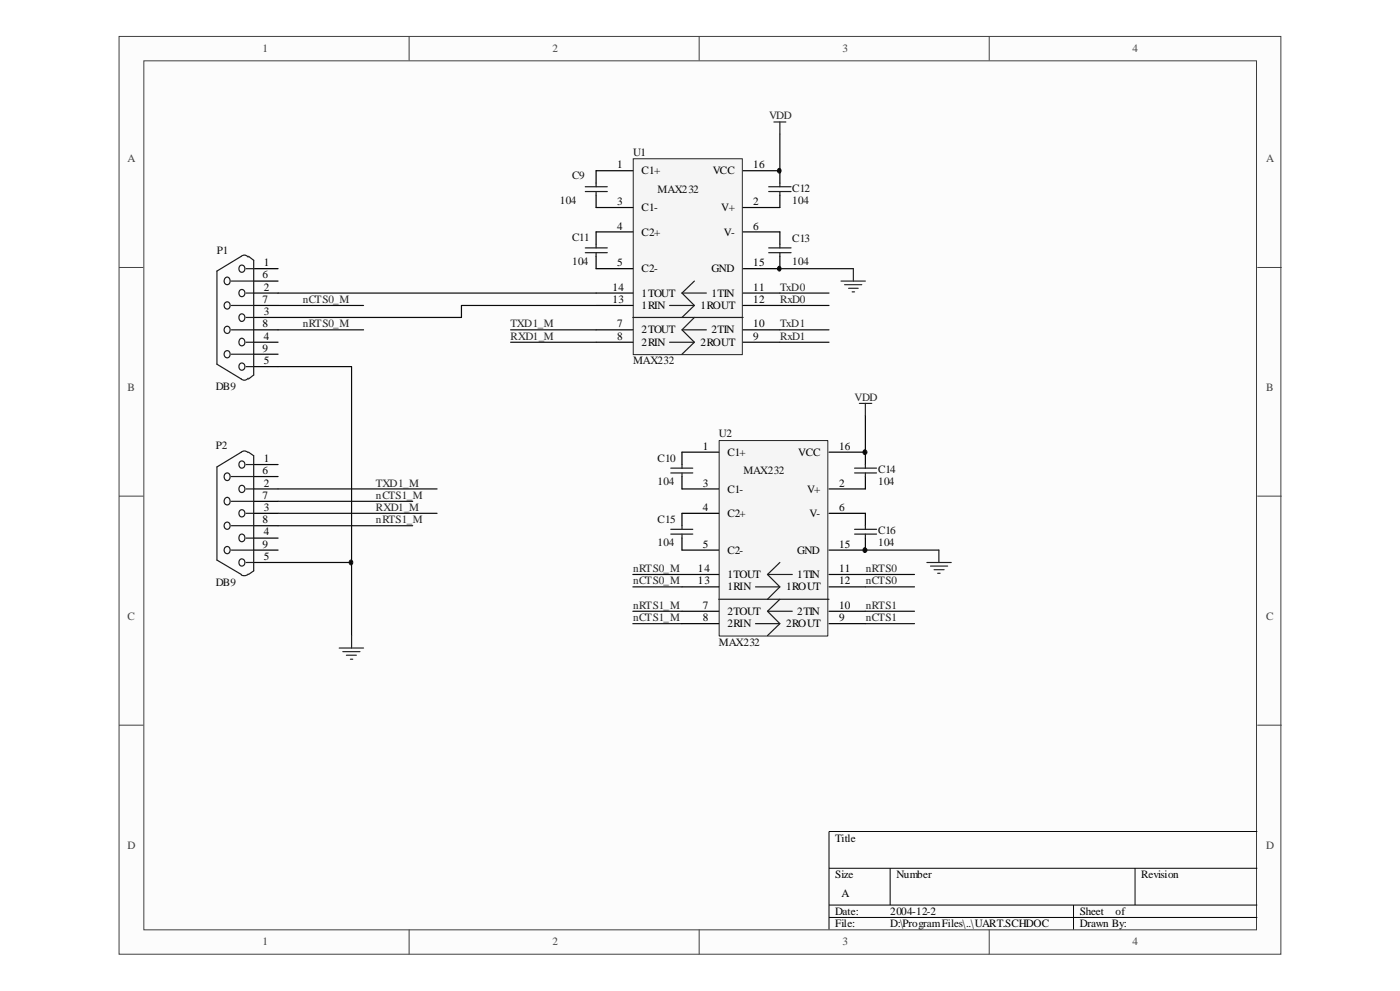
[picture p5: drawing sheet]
<svg xmlns="http://www.w3.org/2000/svg" width="297mm" height="210mm" viewBox="0 0 297 210" stroke-linecap="round" stroke-linejoin="round" font-family="sans-serif">
<path d="M25.3 7.8h246.1v194.3h-246.1z" fill="#fcfcfc"/>
<path d="M25.2 7.7h246.2v194.4h-246.2z" fill="none" stroke="#404040" stroke-width=".21"/>
<path d="M30.6 13h235.7v183.9h-235.7z" fill="#fcfcfc"/>
<g fill="none" stroke="#404040" stroke-width=".21">
<path d="M30.5 12.9h235.8v184h-235.8zM86.7 7.6v5.2M148.2 7.6v5.2M209.6 7.6v5.2M25.2 56.7h5.2M266.4 56.7h5.2M25.2 105.1h5.2M266.4 105.1h5.2M25.2 153.6h5.2M266.4 153.6h5.2M86.7 196.9v5.2M148.2 196.9v5.2"/>
<path d="M209.6 196.9v5.2"/>
</g>
<path d="M266.4 176.1h-90.7v20.8M175.7 183.9h90.7M175.7 191.7h90.7M175.7 194.3h90.7M188.6 183.9v7.8M227.5 191.7v5.2M240.5 183.9v7.8" fill="none" stroke="#000" stroke-width=".21"/>
<path d="M134.3 33.7h23v41.4h-23z" fill="#f5f5f5"/>
<path d="M134.2 33.6h23.1v41.5h-23.1z" fill="none" stroke="#262626" stroke-width=".21"/>
<g fill="none" stroke="#000" stroke-width=".25">
<path d="M126.3 36.2h7.8M157.5 36.2h7.8M126.3 44h7.8M126.3 49.1h7.8M126.3 56.9h7.8M157.5 44h7.8M157.5 49.1h7.8M157.5 56.9h7.8M126.3 62.1h7.8M126.3 64.7h7.8M126.3 69.9h7.8M126.3 72.5h7.8"/>
<path d="M157.5 62.1h7.8M157.5 64.7h7.8M157.5 69.9h7.8M157.5 72.5h7.8"/>
</g>
<path d="M147.2 59.5l-2.7 2.6M134.1 67.2h23.4M141.9 64.7h5.3M141.9 72.5h5.3M144.5 62.1l2.7 2.6-2.7 2.5M144.5 62.1h5.2M144.5 69.9h5.2M147.2 67.2l-2.7 2.7 2.7 2.6-2.7 2.5" fill="none" stroke="#1c1c1c" stroke-width=".25"/>
<path d="M152.5 93.4h22.9v41.3h-22.9z" fill="#f5f5f5"/>
<path d="M152.4 93.3h23v41.4h-23z" fill="none" stroke="#262626" stroke-width=".21"/>
<g fill="none" stroke="#000" stroke-width=".25">
<path d="M126.3 36.2v2.6M165.3 36.2v2.6M53.8 56.9h5.1M53.8 59.5h5.1M126.3 41.3v2.7M126.3 49.1v2.6M126.3 54.3v2.6M165.3 41.3v2.7M165.3 49.1v2.6M165.3 54.3v2.6M53.8 62.1h5.1M53.8 64.7h5.1"/>
<path d="M53.8 67.2h5.1M53.8 69.9h5.1M53.8 72.5h5.1M53.8 75h5.1M53.8 77.7h5.1M53.8 98.4h5.1M152.3 95.8h-7.8v2.6M175.7 95.8h7.7v2.6M53.8 103.6h5.1M53.8 108.7h5.1M53.8 116.5h5.1M53.8 100.9h5.1"/>
<path d="M53.8 106.2h5.1M53.8 111.4h5.1M53.8 114h5.1M53.8 119.1h5.1M144.5 100.9v2.7h7.8M144.5 114v2.5h7.8M152.3 108.7h-7.8v2.7M175.7 108.7h7.7v2.7M183.4 100.9v2.7h-7.7M183.4 114v2.5h-7.7M144.5 121.7h7.8M144.5 124.3h7.8"/>
<path d="M144.5 129.5h7.8M144.5 132.1h7.8M175.7 121.7h7.7M175.7 124.3h7.7M175.7 129.5h7.7M175.7 132.1h7.7"/>
</g>
<g fill="none" stroke="#1c1c1c" stroke-width=".25">
<path d="M124 39.6h4.7M126.3 38.8v.8M162.9 39.6h4.7M165.3 38.8v.8M47.7 59a.73 .73 0 0 1 1 .1 .73 .73 0 0 1-.1 1 .73 .73 0 0 1-1-.1 .73 .73 0 0 1 .1-1zM49 59.5h4.8M50.8 56.4a.68 .68 0 0 1 .9 0 .68 .68 0 0 1 0 1 .68 .68 0 0 1-.9 0 .94 .94 0 0 1 0-1zM52.2 56.9h1.6M52.6 54.5a.95 .95 0 0 0-1.5-.2l-5.1 3.1v19.7l5.6 3.4a.96 .96 0 0 0 1-.4M52.7 54.3l1.1 .8v24.3l-1.1 .9M124 40.6h4.7M124 53.5h4.7"/>
<path d="M124 52.5h4.7M126.3 40.6v.7M126.3 51.7v.8M126.3 53.5v.8M162.9 40.6h4.7M162.9 53.5h4.7M162.9 52.5h4.7M165.3 40.6v.7M165.3 51.7v.8M165.3 53.5v.8M47.7 74.5a.68 .68 0 0 1 .9 .1 .68 .68 0 0 1 0 .9 .68 .68 0 0 1-.9 .1 .9 .9 0 0 1 0-1.1zM47.7 69.3a.68 .68 0 0 1 .9 .1 .68 .68 0 0 1 0 .9 .68 .68 0 0 1-.9 .1 .9 .9 0 0 1 0-1.1z"/>
<path d="M47.7 64.2a.68 .68 0 0 1 .9 0 .68 .68 0 0 1 0 1 .68 .68 0 0 1-.9 0 .9 .9 0 0 1 0-1zM49 64.7h4.8M49 69.9h4.8M49 75h4.8M50.8 77.1a.68 .68 0 0 1 .9 .1 .68 .68 0 0 1 0 .9 .68 .68 0 0 1-.9 .1 .94 .94 0 0 1 0-1.1zM50.8 66.7a.74 .74 0 0 1 1.1 .5 .74 .74 0 0 1-.9 .8 .99 .99 0 0 1-.2-1.3zM50.8 61.5a.68 .68 0 0 1 .9 .1 .68 .68 0 0 1 0 .9 .68 .68 0 0 1-.9 .1 .94 .94 0 0 1 0-1.1zM51 71.7a.76 .76 0 0 1 .9 .8 .76 .76 0 0 1-.9 .7 .94 .94 0 0 1 0-1.5zM52.2 77.7h1.6M52.2 72.5h1.6M52.2 67.2h1.6M52.2 62.1h1.6"/>
<path d="M50.8 97.9a.68 .68 0 0 1 .9 0 .68 .68 0 0 1 0 1 .68 .68 0 0 1-.9 0 .94 .94 0 0 1 0-1zM52.2 98.4h1.6M52.6 95.9l-.8-.4-.5 .1-5.3 3.3v19.7l5.1 3.1M52.7 95.8l1.1 .7v24.4l-1.1 .8M142.2 99.2h4.6M144.5 98.4v.8M181.1 99.2h4.7M183.4 98.4v.8M47.7 116a.68 .68 0 0 1 .9 .1 .68 .68 0 0 1 0 .9 .68 .68 0 0 1-.9 .1 .9 .9 0 0 1 0-1.1zM47.7 110.8a.68 .68 0 0 1 .9 .1 .68 .68 0 0 1 0 .9 .68 .68 0 0 1-.9 .1 .9 .9 0 0 1 0-1.1zM47.7 105.6a.73 .73 0 0 1 1 .1 .73 .73 0 0 1-.1 1 .73 .73 0 0 1-1-.1 .73 .73 0 0 1 .1-1zM47.7 100.4a.69 .69 0 0 1 .9 0 .69 .69 0 0 1 .1 .9 .64 .64 0 0 1-.8 .5 .64 .64 0 0 1-.4-.9z"/>
<path d="M49 100.9h4.8M49 106.2h4.8M49 111.4h4.8M49 116.5h4.8M50.8 118.6a.68 .68 0 0 1 .9 .1 .68 .68 0 0 1 0 .9 .68 .68 0 0 1-.9 .1 .94 .94 0 0 1 0-1.1zM50.8 113.4a.74 .74 0 0 1 1 .1 .74 .74 0 0 1-.1 1 .69 .69 0 0 1-.9 .1 .69 .69 0 0 1-.1-1zM50.8 108.2a.68 .68 0 0 1 .9 .1 .68 .68 0 0 1 0 .9 .68 .68 0 0 1-.9 .1 .94 .94 0 0 1 0-1.1zM50.8 103a.68 .68 0 0 1 .9 .1 .68 .68 0 0 1 0 .9 .68 .68 0 0 1-.9 .1 .94 .94 0 0 1 0-1.1zM52.2 119.1h1.6M52.2 114h1.6M52.2 108.7h1.6M52.2 103.6h1.6"/>
<path d="M142.2 100.2h4.6M142.2 113.1h4.6M142.2 112.1h4.6M144.5 100.2v.7M144.5 111.4v.7M144.5 113.1v.9M165.3 119.1l-2.7 2.6M181.1 100.2h4.7M181.1 113.1h4.7M181.1 112.1h4.7M183.4 100.2v.7M183.4 111.4v.7"/>
<path d="M183.4 113.1v.9M52.6 121.6l-.5 .3-1-.1M152.3 126.9h23.4M160.1 124.3h5.2M160.1 132.1h5.2M162.6 121.7l2.7 2.6-2.7 2.6M162.6 121.7h5.3M162.6 129.5h5.3M165.3 126.9l-2.7 2.6 2.7 2.6-2.7 2.5"/>
</g>
<g fill="none" stroke="#0e0e0e" stroke-width=".25">
<path d="M165.3 28.4v7.8M165.3 56.9h15.5M58.9 77.7h15.6v56.9M58.9 62.1h67.4M58.9 64.7h18.1M58.9 69.9h18.1M108.2 69.9h18.1M108.2 72.5h18.1M126.3 64.7h-28.5v2.5h-38.9M165.3 62.1h10.4M165.3 64.7h10.4M165.3 69.9h10.4"/>
<path d="M165.3 72.5h10.4M183.4 88v7.8M58.9 103.6h33.7M58.9 108.7h33.7M58.9 106.2h28.6M58.9 111.4h28.6M58.9 119.1h15.6M183.4 116.5h15.6M134.1 121.7h10.4M134.1 124.3h10.4M134.1 129.5h10.4M134.1 132.1h10.4"/>
<path d="M183.4 121.7h10.4M183.4 124.3h10.4M183.4 129.5h10.4M183.4 132.1h10.4"/>
</g>
<g fill="none" stroke="#262626" stroke-width=".25">
<path d="M164 25.8h2.5M165.3 25.8v2.6M178.2 59.5h5.2M180.8 56.9v2.6M179 60.3h3.6M179.8 61.1h2.1M180.6 61.8h.5M182.1 85.4h2.6M183.4 85.4v2.6M196.4 119.1h5.2M197.2 119.9h3.6M199 116.5v2.6"/>
<path d="M71.9 137.3h5.1M72.6 138h3.7M73.4 138.8h2.1M74.3 139.6h.5M74.5 134.6v2.7M198 120.7h2.1M198.7 121.4h.5"/>
</g>
<g fill="#0e0e0e" stroke="#0e0e0e" stroke-width=".21">
<path d="M74.2 118.7h.4a.55 .55 0 0 1 .1 .5 .55 .55 0 0 1-.4 .4 .58 .58 0 0 1-.1-.9z" fill-rule="evenodd"/>
<path d="M164.9 56.5a.45 .45 0 0 1 .6 .4 .45 .45 0 0 1-.5 .4 .59 .59 0 0 1-.1-.8z" fill-rule="evenodd"/>
<path d="M164.9 35.7a.45 .45 0 0 1 .6 .5 .45 .45 0 0 1-.5 .4 .59 .59 0 0 1-.1-.9z" fill-rule="evenodd"/>
<circle cx="183.3" cy="116.5" r=".47"/>
<circle cx="183.3" cy="95.8" r=".47"/>
</g>
<g font-size="2.4" fill="#404040">
<text x="55.6" y="11">1</text>
<text x="117.1" y="11">2</text>
<text x="178.6" y="11">3</text>
<text x="240" y="11">4</text>
<text x="27" y="34.4">A</text>
<text x="268.3" y="34.4">A</text>
<text x="27" y="82.8">B</text>
<text x="268.3" y="82.8">B</text>
<text x="27" y="131.3">C</text>
<text x="268.3" y="131.3">C</text>
<text x="27" y="179.8">D</text>
<text x="268.3" y="179.8">D</text>
<text x="55.6" y="200.3">1</text>
<text x="117.1" y="200.3">2</text>
<text x="178.6" y="200.3">3</text>
<text x="240" y="200.3">4</text>
</g>
<g font-size="2.4" fill="#262626">
<text x="163" y="25.2">VDD</text>
<text x="64.2" y="64.2">nCTS0_M</text>
<text x="165.4" y="61.6">TxD0</text>
<text x="165.4" y="64.2">RxD0</text>
<text x="64.2" y="69.4">nRTS0_M</text>
<text x="108.2" y="69.4">TXD1_M</text>
<text x="108.2" y="72">RXD1_M</text>
<text x="165.4" y="69.4">TxD1</text>
<text x="165.4" y="72">RxD1</text>
<text x="181.1" y="84.9">VDD</text>
<text x="79.7" y="103.1">TXD1_M</text>
<text x="79.7" y="105.7">nCTS1_M</text>
<text x="79.7" y="108.2">RXD1_M</text>
<text x="79.7" y="110.8">nRTS1_M</text>
<text x="134.2" y="121.2">nRTS0_M</text>
<text x="134.2" y="123.8">nCTS0_M</text>
<text x="183.5" y="121.2">nRTS0</text>
<text x="183.5" y="123.8">nCTS0</text>
<text x="134.2" y="129">nRTS1_M</text>
<text x="134.2" y="131.6">nCTS1_M</text>
<text x="183.5" y="129">nRTS1</text>
<text x="183.5" y="131.6">nCTS1</text>
</g>
<g font-size="2.4">
<text x="130.8" y="35.7">1</text>
<text x="159.6" y="35.7">16</text>
<text x="136" y="36.9">C1+</text>
<text x="151" y="36.9">VCC</text>
<text x="130.8" y="43.4">3</text>
<text x="136" y="44.7">C1-</text>
<text x="152.8" y="44.7">V+</text>
<text x="159.6" y="43.4">2</text>
<text x="130.8" y="48.6">4</text>
<text x="136" y="49.9">C2+</text>
<text x="153.4" y="49.9">V-</text>
<text x="159.6" y="48.6">6</text>
<text x="55.6" y="58.9">6</text>
<text x="55.9" y="56.4">1</text>
<text x="130.8" y="56.4">5</text>
<text x="136" y="57.7">C2-</text>
<text x="150.8" y="57.7">GND</text>
<text x="159.6" y="56.4">15</text>
<text x="55.6" y="64.2">7</text>
<text x="55.9" y="61.6">2</text>
<text x="129.8" y="61.6">14</text>
<text x="129.8" y="64.2">13</text>
<text x="136" y="62.8">1TOUT</text>
<text x="136" y="65.5">1RIN</text>
<text x="148.4" y="65.5">1ROUT</text>
<text x="150.8" y="62.8">1TIN</text>
<text x="159.6" y="61.6">11</text>
<text x="159.6" y="64.2">12</text>
<text x="55.6" y="69.4">8</text>
<text x="55.9" y="66.7">3</text>
<text x="55.9" y="72">4</text>
<text x="130.8" y="69.4">7</text>
<text x="130.8" y="72">8</text>
<text x="136" y="70.6">2TOUT</text>
<text x="150.8" y="70.6">2TIN</text>
<text x="159.6" y="69.4">10</text>
<text x="159.6" y="72">9</text>
<text x="55.6" y="74.5">9</text>
<text x="55.9" y="77.1">5</text>
<text x="136" y="73.3">2RIN</text>
<text x="148.4" y="73.3">2ROUT</text>
<text x="148.9" y="95.3">1</text>
<text x="177.8" y="95.3">16</text>
<text x="55.6" y="100.4">6</text>
<text x="55.9" y="97.9">1</text>
<text x="154.2" y="96.5">C1+</text>
<text x="169.2" y="96.5">VCC</text>
<text x="55.6" y="105.7">7</text>
<text x="55.9" y="103.1">2</text>
<text x="148.9" y="103.1">3</text>
<text x="154.2" y="104.3">C1-</text>
<text x="171" y="104.3">V+</text>
<text x="177.8" y="103.1">2</text>
<text x="55.6" y="110.8">8</text>
<text x="55.9" y="108.2">3</text>
<text x="55.9" y="113.4">4</text>
<text x="148.9" y="108.2">4</text>
<text x="154.2" y="109.5">C2+</text>
<text x="171.5" y="109.5">V-</text>
<text x="177.8" y="108.2">6</text>
<text x="55.6" y="116">9</text>
<text x="55.9" y="118.6">5</text>
<text x="148.9" y="116">5</text>
<text x="154.2" y="117.3">C2-</text>
<text x="168.9" y="117.3">GND</text>
<text x="177.8" y="116">15</text>
<text x="147.9" y="121.2">14</text>
<text x="147.9" y="123.8">13</text>
<text x="154.2" y="122.5">1TOUT</text>
<text x="154.2" y="125.1">1RIN</text>
<text x="166.6" y="125.1">1ROUT</text>
<text x="168.9" y="122.5">1TIN</text>
<text x="177.8" y="121.2">11</text>
<text x="177.8" y="123.8">12</text>
<text x="148.9" y="129">7</text>
<text x="148.9" y="131.6">8</text>
<text x="154.2" y="130.2">2TOUT</text>
<text x="168.9" y="130.2">2TIN</text>
<text x="177.8" y="129">10</text>
<text x="177.8" y="131.6">9</text>
<text x="154.2" y="132.9">2RIN</text>
<text x="166.6" y="132.9">2ROUT</text>
<text x="177" y="178.2">Title</text>
<text x="177" y="186">Size</text>
<text x="178.3" y="189.9">A</text>
<text x="190" y="186">Number</text>
<text x="241.8" y="186">Revision</text>
<text x="177" y="193.8">Date:</text>
<text x="177" y="196.4">File:</text>
<text x="188.6" y="193.8">2004-12-2</text>
<text x="188.6" y="196.4">D:\ProgramFiles\..\UART.SCHDOC</text>
<text x="228.9" y="193.8">Sheet</text>
<text x="228.9" y="196.4">Drawn By:</text>
<text x="236.4" y="193.8">of</text>
</g>
<g font-size="2.4" fill="#0e0e0e">
<text x="134.2" y="33">U1</text>
<text x="121.2" y="37.9">C9</text>
<text x="139.4" y="40.8">MAX232</text>
<text x="167.9" y="40.6">C12</text>
<text x="118.6" y="43.2">104</text>
<text x="167.9" y="43.2">104</text>
<text x="46" y="53.8">P1</text>
<text x="121.2" y="51">C11</text>
<text x="167.9" y="51.2">C13</text>
<text x="121.2" y="56.1">104</text>
<text x="167.9" y="56.1">104</text>
<text x="134.2" y="77.1">MAX232</text>
<text x="45.7" y="82.6">DB9</text>
<text x="45.7" y="95">P2</text>
<text x="152.3" y="92.6">U2</text>
<text x="139.4" y="97.9">C10</text>
<text x="157.6" y="100.4">MAX232</text>
<text x="186.1" y="100.2">C14</text>
<text x="139.4" y="102.8">104</text>
<text x="186.1" y="102.8">104</text>
<text x="139.4" y="110.8">C15</text>
<text x="186.1" y="113.1">C16</text>
<text x="139.4" y="115.8">104</text>
<text x="186.1" y="115.8">104</text>
<text x="45.7" y="124.1">DB9</text>
<text x="152.3" y="136.8">MAX232</text>
</g>
</svg>
